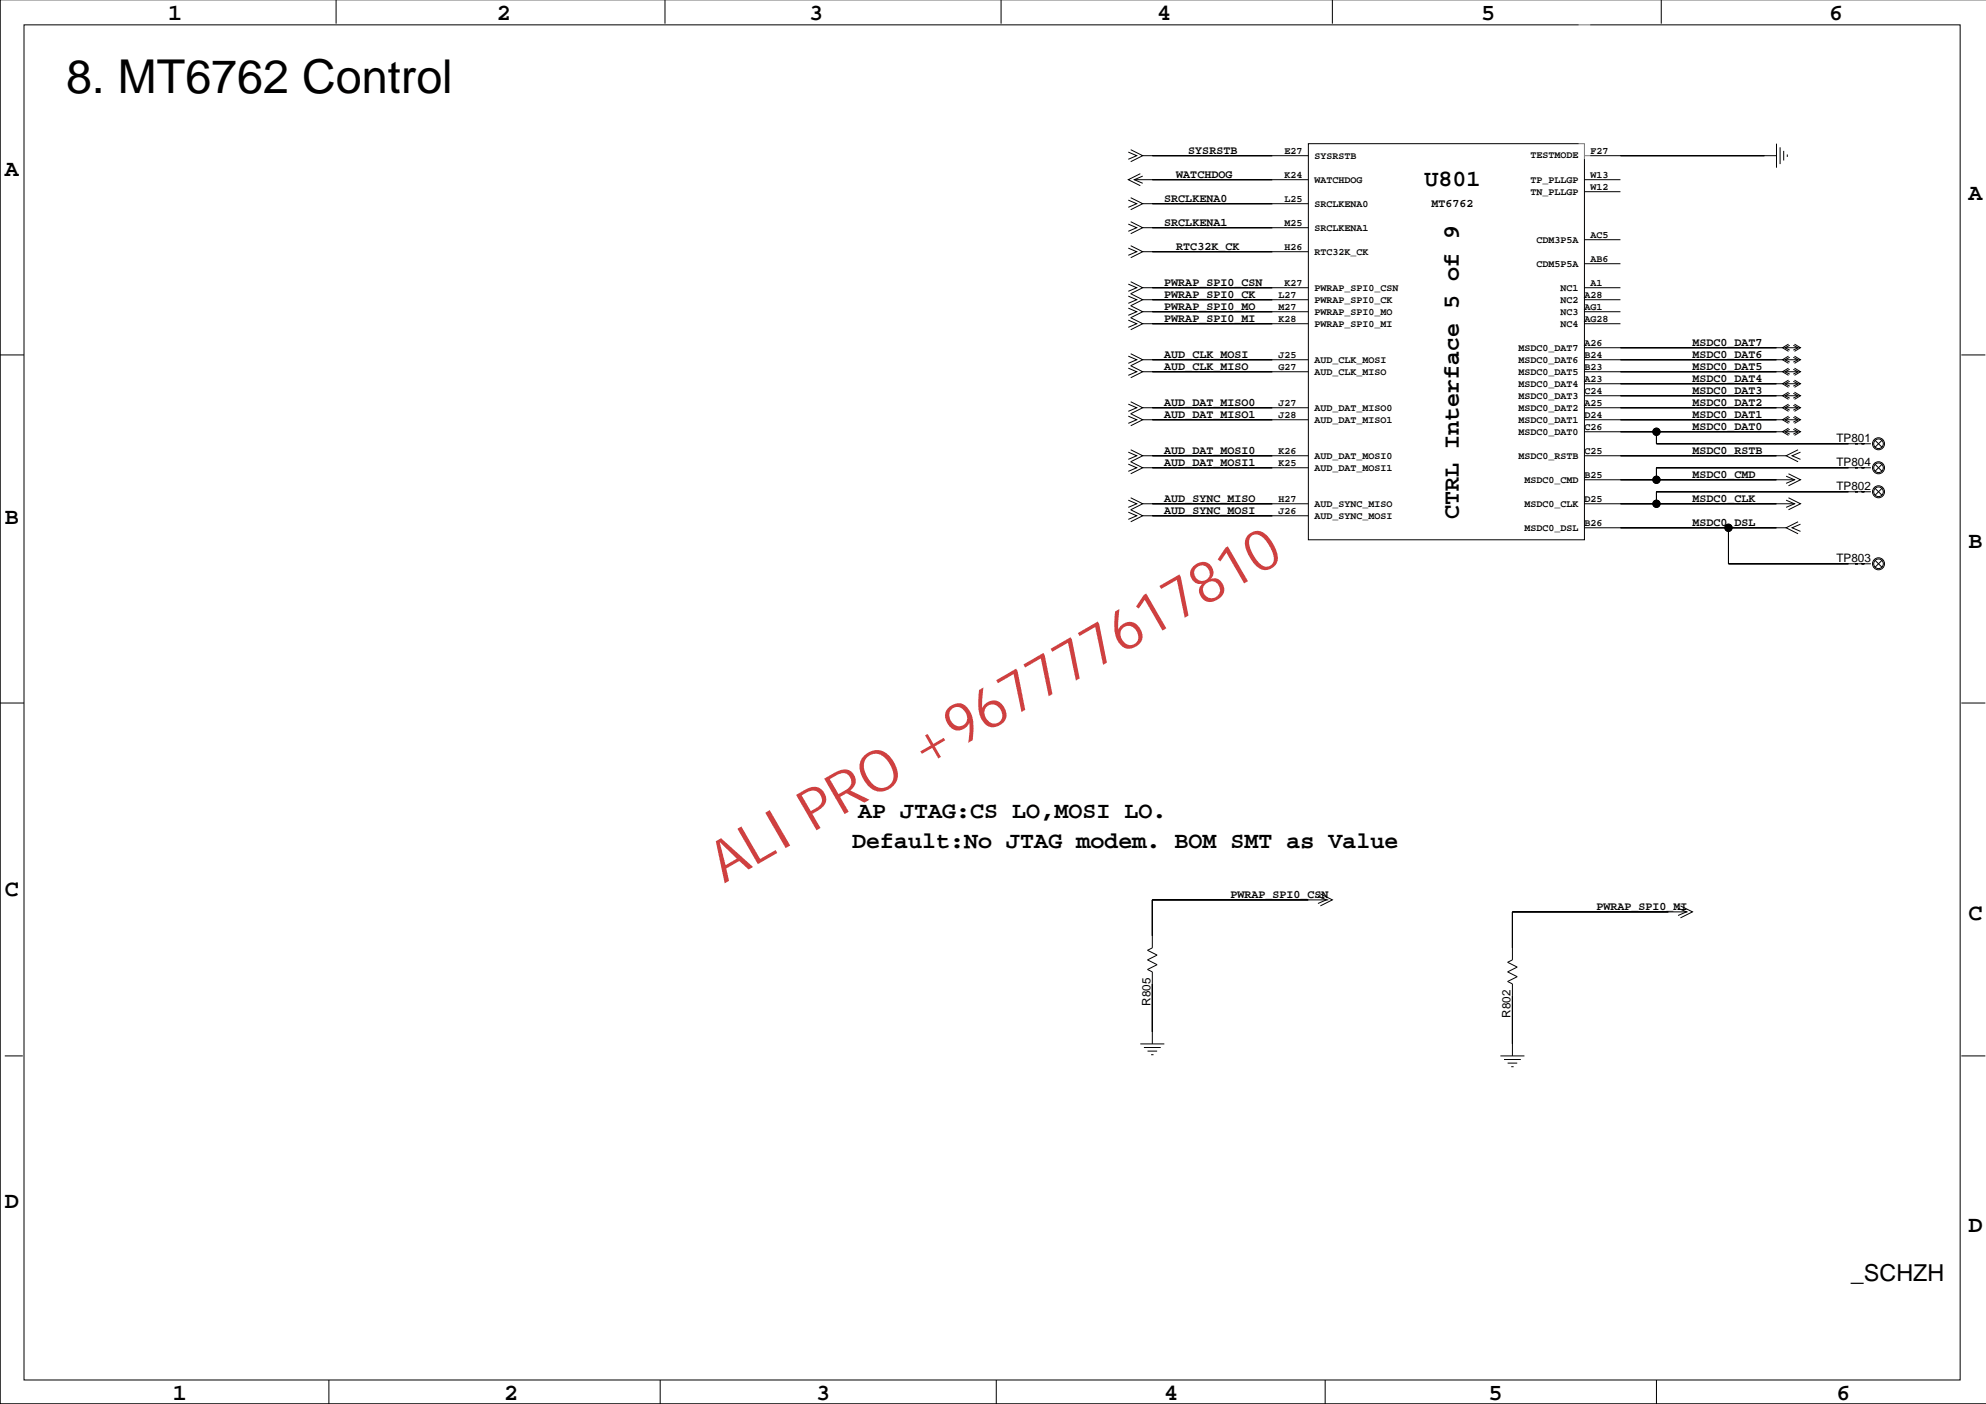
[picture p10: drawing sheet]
<svg xmlns="http://www.w3.org/2000/svg" width="420mm" height="297mm" viewBox="0 0 420 297" stroke-linecap="round" stroke-linejoin="round" font-family="sans-serif">
<g fill="none" stroke="#000" stroke-width=".21">
<path d="M0 -.1v297.1h420.2M71.1 -.1v5.1M140.7 -.1v5.1M211.8 -.1v5.1M281.9 -.1v5.1M351.5 -.1v5.1M5.1 5.3h409.6v286.7h-409.6zM238.7 32.2l1.8 .7-1.8 .8M239.2 31.7l2.6 1.2-2.6 1.3M240 38h36.8M241.2 36.7l-2.5 1.3 2.5 1.3M241.8 37.3l-1.8 .7 1.8 .8"/>
<path d="M241.8 32.9h35M276.8 30.4h58.4v83.8h-58.4zM335.2 32.9h40.6M335.2 38h7.6M375.8 30.4v5.1M376.6 31.2v3.5M377.4 31.9v2.1M378.1 32.7v.5M238.7 42.3l1.8 .8-1.8 .8M238.7 47.4l1.8 .8-1.8 .7M238.7 52.5l1.8 .8-1.8 .7M239.2 41.8l2.6 1.3-2.6 1.3"/>
<path d="M239.2 46.9l2.6 1.3-2.6 1.2M239.2 52l2.6 1.3-2.6 1.2M239.2 59.6l2.6 1.3-2.6 1.2 2.6 1.3-2.6 1.3 2.6 1.3-2.6 1.2 2.6 1.3-2.6 1.3M241.8 43.1h35M241.8 48.2h35M241.8 53.3h35M335.2 40.6h7.6M335.2 50.7h7.6M335.2 55.8h7.6M0 75.1h5.1M238.7 60.1l1.8 .8-1.8 .7M238.7 62.7l1.8 .7-1.8 .8"/>
<path d="M238.7 65.2l1.8 .8-1.8 .7M238.7 67.7l1.8 .8-1.8 .8M238.7 75.3l1.8 .8-1.8 .8M238.7 77.9l1.8 .7-1.8 .8M239.2 74.8l2.6 1.3-2.6 1.3 2.6 1.2-2.6 1.3M241.8 76.1h35M241.8 60.9h35M241.8 63.4h35M241.8 66h35M241.8 68.5h35M241.8 78.6h35M335.2 73.6h41.9"/>
<path d="M335.2 76.1h41.9M335.2 60.9h7.6M335.2 63.4h7.6M335.2 66h7.6M335.2 68.5h7.6M335.2 78.6h41.9M377.6 73.6h2.8M377.6 76.1h2.8M377.6 78.6h2.8M378.4 72.8l-1.3 .8 1.3 .7M378.4 75.3l-1.3 .8 1.3 .8M378.4 77.9l-1.3 .7 1.3 .8"/>
<path d="M378.6 73.1l-1 .5 1 .5M378.6 75.6l-1 .5 1 .5M378.6 78.1l-1 .5 1 .6M379.4 73.1l1 .5-1 .5M379.4 75.6l1 .5-1 .5M379.4 78.1l1 .5-1 .6M379.6 72.8l1.3 .8-1.3 .7M379.6 75.3l1.3 .8-1.3 .8M379.6 77.9l1.3 .7-1.3 .8M414.9 75.1h5.1M238.7 85.5l1.8 .8-1.8 .7M238.7 88l1.8 .8-1.8 .8"/>
<path d="M238.7 95.7l1.8 .7-1.8 .8M238.7 98.2l1.8 .8-1.8 .7M239.2 85l2.6 1.3-2.6 1.2 2.6 1.3-2.6 1.3M239.2 95.2l2.6 1.2-2.6 1.3 2.6 1.3-2.6 1.2M241.8 86.3h35M241.8 88.8h35M241.8 96.4h35M241.8 99h35M335.2 86.3h41.9M335.2 88.8h41.9M335.2 96.4h42.7M335.2 81.2h41.9"/>
<path d="M335.2 83.7h41.9M335.2 91.3h41.9M350.4 91.3v2.6h45.4M377.6 86.3h2.8M377.6 88.8h2.8M377.6 81.2h2.8M377.6 83.7h2.8M377.6 91.3h2.8M378.4 80.4l-1.3 .8 1.3 .7M378.4 83l-1.3 .7 1.3 .8M378.4 85.5l-1.3 .8 1.3 .7M378.4 88l-1.3 .8 1.3 .8"/>
<path d="M378.4 90.6l-1.3 .7 1.3 .8M378.6 80.7l-1 .5 1 .5M378.6 83.2l-1 .5 1 .5M378.6 85.8l-1 .5 1 .5M378.6 88.3l-1 .5 1 .5M378.6 90.8l-1 .5 1 .6M379.4 80.7l1 .5-1 .5M379.4 83.2l1 .5-1 .5M379.4 85.8l1 .5-1 .5M379.4 88.3l1 .5-1 .5M379.4 90.8l1 .5-1 .6M379.6 80.4l1.3 .8-1.3 .7"/>
<path d="M379.6 83l1.3 .7-1.3 .8M379.6 85.5l1.3 .8-1.3 .7M379.6 88l1.3 .8-1.3 .8M379.6 90.6l1.3 .7-1.3 .8M380.4 95.2l-2.5 1.2 2.5 1.3M380.9 95.7l-1.8 .7 1.8 .8M395.8 99h-45.4v2.5M396.1 96.4h.1M396.1 91.3h.1M396.7 98.2l1.5 1.5M396.7 93.1l1.5 1.5M398.2 98.2l-1.5 1.5"/>
<path d="M398.2 93.1l-1.5 1.5M238.7 105.8l1.8 .8-1.8 .7M238.7 108.4l1.8 .7-1.8 .8M239.2 105.3l2.6 1.3-2.6 1.3 2.6 1.2-2.6 1.3M241.8 106.6h35M241.8 109.1h35M335.2 106.6h44.4M335.2 101.5h44.4M335.2 111.7h42.7M365.7 111.7v7.6h30.1M377.9 105.8l1.7 .8-1.7 .7M377.9 100.7l1.7 .8-1.7 .8"/>
<path d="M378.4 105.3l2.5 1.3-2.5 1.3M378.4 100.2l2.5 1.3-2.5 1.3M380.4 110.4l-2.5 1.3 2.5 1.2M380.9 110.9l-1.8 .8 1.8 .7M395.8 104h-45.4v2.6M396.1 101.5h.1M396.1 116.7h.1M396.7 103.3l1.5 1.5M396.7 118.5l1.5 1.5M398.2 103.3l-1.5 1.5M398.2 118.5l-1.5 1.5M0 148.7h5.1"/>
<path d="M414.9 148.7h5.1M278.8 189.6l1.8 .8-1.8 .7M279.3 189.1l2.6 1.3-2.6 1.3M281 190.4h-37.2v10.1l-1 .5 2 1.1-2 1 2 1-2 1 1 .5v15.3M355 192.2l1.8 .7-1.8 .8M355.5 191.7l2.6 1.2-2.6 1.3M357 192.9h-37v10.2l-1 .5 2 1-2 1 2 1-2 1.1 1 .5v15.2M1 223.4h3.8M241.2 220.9h5.1M242 221.6h3.6M242.8 222.4h2M243.5 223.1h.5"/>
<path d="M317.4 223.4h5.1M318.2 224.2h3.5M319 224.9h2M319.7 225.7h.5M414.9 223.4h5.1M69.6 292v5M139.7 292v5M210.8 292v5M280.4 292v5M350.4 292v5"/>
<circle cx="350.4" cy="91.3" r=".76"/>
<circle cx="397.4" cy="99" r="1.02"/>
<circle cx="397.4" cy="93.9" r="1.02"/>
<circle cx="397.4" cy="93.9" r="1.27"/>
<circle cx="397.4" cy="99" r="1.27"/>
<circle cx="350.4" cy="101.5" r=".76"/>
<circle cx="350.4" cy="106.6" r=".76"/>
<circle cx="365.7" cy="111.7" r=".76"/>
<circle cx="397.4" cy="119.3" r="1.02"/>
<circle cx="397.4" cy="104" r="1.02"/>
<circle cx="397.4" cy="104" r="1.27"/>
<circle cx="397.4" cy="119.3" r="1.27"/>
</g>
<g fill="#000" stroke="#000" stroke-width=".21">
<path d="M243.8 38h25.4z" fill-rule="evenodd"/>
<path d="M243.8 32.9h25.4z" fill-rule="evenodd"/>
<path d="M342.8 32.9h30.5z" fill-rule="evenodd"/>
<path d="M243.8 48.2h25.4z" fill-rule="evenodd"/>
<path d="M243.8 53.3h25.4z" fill-rule="evenodd"/>
<path d="M243.8 43.1h25.4z" fill-rule="evenodd"/>
<path d="M243.8 68.5h25.4z" fill-rule="evenodd"/>
<path d="M243.8 60.9h25.4z" fill-rule="evenodd"/>
<path d="M243.8 76.1h25.4z" fill-rule="evenodd"/>
<path d="M243.8 78.6h25.4z" fill-rule="evenodd"/>
<path d="M243.8 66h25.4z" fill-rule="evenodd"/>
<path d="M243.8 63.4h25.4z" fill-rule="evenodd"/>
<path d="M342.8 73.6h33z" fill-rule="evenodd"/>
<path d="M342.8 76.1h33z" fill-rule="evenodd"/>
<path d="M342.8 78.6h33z" fill-rule="evenodd"/>
<path d="M243.8 86.3h25.4z" fill-rule="evenodd"/>
<path d="M243.8 88.8h25.4z" fill-rule="evenodd"/>
<path d="M243.8 99h25.4z" fill-rule="evenodd"/>
<path d="M243.8 96.4h25.4z" fill-rule="evenodd"/>
<path d="M350.4 91.3v2.6z" fill-rule="evenodd"/>
<path d="M342.8 91.3h7.6z" fill-rule="evenodd"/>
<path d="M350.4 99v2.5z" fill-rule="evenodd"/>
<path d="M342.8 96.4h33z" fill-rule="evenodd"/>
<path d="M342.8 81.2h33z" fill-rule="evenodd"/>
<path d="M342.8 83.7h33z" fill-rule="evenodd"/>
<path d="M342.8 86.3h33z" fill-rule="evenodd"/>
<path d="M342.8 88.8h33z" fill-rule="evenodd"/>
<path d="M350.4 91.3h25.4z" fill-rule="evenodd"/>
<path d="M350.4 93.9h40.7z" fill-rule="evenodd"/>
<path d="M350.4 99h40.7z" fill-rule="evenodd"/>
<path d="M243.8 106.6h25.4z" fill-rule="evenodd"/>
<path d="M243.8 109.1h25.4z" fill-rule="evenodd"/>
<path d="M350.4 104v2.6z" fill-rule="evenodd"/>
<path d="M342.8 106.6h7.6z" fill-rule="evenodd"/>
<path d="M342.8 101.5h7.6z" fill-rule="evenodd"/>
<path d="M365.7 111.7v7.6z" fill-rule="evenodd"/>
<path d="M342.8 111.7h22.9z" fill-rule="evenodd"/>
<path d="M365.7 111.7h10.1z" fill-rule="evenodd"/>
<path d="M350.4 106.6h25.4z" fill-rule="evenodd"/>
<path d="M350.4 101.5h25.4z" fill-rule="evenodd"/>
<path d="M365.7 119.3h25.4z" fill-rule="evenodd"/>
<path d="M350.4 104h40.7z" fill-rule="evenodd"/>
<path d="M243.8 190.4v7.6z" fill-rule="evenodd"/>
<path d="M243.8 190.4h33z" fill-rule="evenodd"/>
<path d="M320 192.9v7.6z" fill-rule="evenodd"/>
<path d="M320 192.9h33z" fill-rule="evenodd"/>
<path d="M243.8 208.2v10.1z" fill-rule="evenodd"/>
<path d="M320 210.7v10.2z" fill-rule="evenodd"/>
<circle cx="350.4" cy="91.3" r=".76"/>
<circle cx="350.4" cy="101.5" r=".76"/>
<circle cx="350.4" cy="106.6" r=".76"/>
<circle cx="365.7" cy="111.7" r=".76"/>
</g>
<path d="M334 3.4h2.4v30.3h-2.4z" fill="#fff"/>
<text font-size="12.2" fill="#bf0000" x="153.2" y="187" transform="rotate(-30 153.2 187)">ALI PRO +967777617810</text>
<text font-size="9.9" x="14" y="19.8">8. MT6762 Control</text>
<g font-size="4.9">
<text x="35.6" y="4.1">1</text>
<text x="105.1" y="4.1">2</text>
<text x="171.2" y="4.1">3</text>
<text x="244.8" y="4.1">4</text>
<text x="313.4" y="4.1">5</text>
<text x="387" y="4.1">6</text>
<text x="1" y="37.1">A</text>
<text x="301.3" y="39.4">U801</text>
<text x="416.5" y="42.2">A</text>
<text x="1" y="110.8">B</text>
<text x="308.7" y="109.8" transform="rotate(-90 308.7 109.8)">CTRL Interface 5 of 9</text>
<text x="416.5" y="115.9">B</text>
<text x="181.6" y="173">AP JTAG:CS LO,MOSI LO.</text>
<text x="180.3" y="179.3">Default:No JTAG modem. BOM SMT as Value</text>
<text x="1" y="189.5">C</text>
<text x="416.5" y="194.6">C</text>
<text x="1" y="255.5">D</text>
<text x="416.5" y="260.6">D</text>
<text x="391.6" y="270.9">_SCHZH</text>
<text x="36.6" y="296.2">1</text>
<text x="106.7" y="296.2">2</text>
<text x="172.7" y="296.2">3</text>
<text x="246.3" y="296.2">4</text>
<text x="314.9" y="296.2">5</text>
<text x="388.5" y="296.2">6</text>
</g>
<g font-size="2.5">
<text x="251.4" y="32.5">SYSRSTB</text>
<text x="248.9" y="37.6">WATCHDOG</text>
<text x="246.3" y="47.7">SRCLKENA1</text>
<text x="246.3" y="42.7">SRCLKENA0</text>
<text x="302.8" y="43.8">MT6762</text>
<text x="248.9" y="52.8">RTC32K_CK</text>
<text x="246.3" y="60.4">PWRAP_SPI0_CSN</text>
<text x="246.3" y="65.5">PWRAP_SPI0_MO</text>
<text x="246.3" y="63">PWRAP_SPI0_CK</text>
<text x="246.3" y="68.1">PWRAP_SPI0_MI</text>
<text x="246.3" y="75.7">AUD_CLK_MOSI</text>
<text x="358.1" y="73.1">MSDC0_DAT7</text>
<text x="358.1" y="75.7">MSDC0_DAT6</text>
<text x="246.3" y="78.2">AUD_CLK_MISO</text>
<text x="358.1" y="78.2">MSDC0_DAT5</text>
<text x="358.1" y="80.7">MSDC0_DAT4</text>
<text x="358.1" y="83.3">MSDC0_DAT3</text>
<text x="246.3" y="85.8">AUD_DAT_MISO0</text>
<text x="246.3" y="88.4">AUD_DAT_MISO1</text>
<text x="358.1" y="85.8">MSDC0_DAT2</text>
<text x="358.1" y="88.4">MSDC0_DAT1</text>
<text x="246.3" y="96">AUD_DAT_MOSI0</text>
<text x="358.1" y="96">MSDC0_RSTB</text>
<text x="358.1" y="90.9">MSDC0_DAT0</text>
<text x="388.5" y="93.4">TP801</text>
<text x="246.3" y="98.5">AUD_DAT_MOSI1</text>
<text x="358.1" y="101.1">MSDC0_CMD</text>
<text x="388.5" y="98.5">TP804</text>
<text x="246.3" y="106.1">AUD_SYNC_MISO</text>
<text x="358.1" y="106.1">MSDC0_CLK</text>
<text x="388.5" y="103.6">TP802</text>
<text x="246.3" y="108.7">AUD_SYNC_MOSI</text>
<text x="358.1" y="111.2">MSDC0_DSL</text>
<text x="388.5" y="118.8">TP803</text>
<text x="260.3" y="189.9">PWRAP_SPI0_CSN</text>
<text x="337.7" y="192.5">PWRAP_SPI0_MI</text>
<text x="243.4" y="212.8" transform="rotate(-90 243.4 212.8)">R805</text>
<text x="319.6" y="215.3" transform="rotate(-90 319.6 215.3)">R802</text>
</g>
<g font-size="2.1">
<text x="271.7" y="32.6">E27</text>
<text x="278.1" y="33.5">SYSRSTB</text>
<text x="323.8" y="33.5">TESTMODE</text>
<text x="336.5" y="32.6">F27</text>
<text x="271.7" y="37.6">K24</text>
<text x="278.1" y="38.6">WATCHDOG</text>
<text x="323.8" y="38.6">TP_PLLGP</text>
<text x="323.8" y="41.2">TN_PLLGP</text>
<text x="336.5" y="40.2">W12</text>
<text x="336.5" y="37.6">W13</text>
<text x="271.7" y="47.8">M25</text>
<text x="271.7" y="42.7">L25</text>
<text x="278.1" y="43.7">SRCLKENA0</text>
<text x="271.7" y="52.9">H26</text>
<text x="278.1" y="48.8">SRCLKENA1</text>
<text x="278.1" y="53.8">RTC32K_CK</text>
<text x="325" y="51.3">CDM3P5A</text>
<text x="336.5" y="50.3">AC5</text>
<text x="325" y="56.4">CDM5P5A</text>
<text x="336.5" y="55.4">AB6</text>
<text x="270.4" y="65.6">M27</text>
<text x="270.4" y="63">L27</text>
<text x="271.7" y="60.5">K27</text>
<text x="278.1" y="61.5">PWRAP_SPI0_CSN</text>
<text x="278.1" y="64">PWRAP_SPI0_CK</text>
<text x="330.1" y="61.5">NC1</text>
<text x="330.1" y="64">NC2</text>
<text x="335.2" y="65.6">AG1</text>
<text x="335.2" y="63">A28</text>
<text x="336.5" y="60.5">A1</text>
<text x="270.4" y="68.1">K28</text>
<text x="278.1" y="66.5">PWRAP_SPI0_MO</text>
<text x="278.1" y="69.1">PWRAP_SPI0_MI</text>
<text x="330.1" y="66.5">NC3</text>
<text x="330.1" y="69.1">NC4</text>
<text x="335.2" y="68.1">AG28</text>
<text x="270.4" y="75.7">J25</text>
<text x="278.1" y="76.7">AUD_CLK_MOSI</text>
<text x="321.2" y="74.2">MSDC0_DAT7</text>
<text x="321.2" y="76.7">MSDC0_DAT6</text>
<text x="335.2" y="75.7">B24</text>
<text x="335.2" y="73.2">A26</text>
<text x="270.4" y="78.3">G27</text>
<text x="278.1" y="79.2">AUD_CLK_MISO</text>
<text x="321.2" y="79.2">MSDC0_DAT5</text>
<text x="321.2" y="81.8">MSDC0_DAT4</text>
<text x="335.2" y="83.4">C24</text>
<text x="335.2" y="80.8">A23</text>
<text x="335.2" y="78.3">B23</text>
<text x="270.4" y="88.4">J28</text>
<text x="270.4" y="85.9">J27</text>
<text x="278.1" y="86.9">AUD_DAT_MISO0</text>
<text x="278.1" y="89.4">AUD_DAT_MISO1</text>
<text x="321.2" y="84.3">MSDC0_DAT3</text>
<text x="321.2" y="86.9">MSDC0_DAT2</text>
<text x="321.2" y="89.4">MSDC0_DAT1</text>
<text x="335.2" y="88.4">D24</text>
<text x="335.2" y="85.9">A25</text>
<text x="321.2" y="91.9">MSDC0_DAT0</text>
<text x="335.2" y="91">C26</text>
<text x="270.4" y="98.6">K25</text>
<text x="270.4" y="96">K26</text>
<text x="278.1" y="97">AUD_DAT_MOSI0</text>
<text x="278.1" y="99.6">AUD_DAT_MOSI1</text>
<text x="321.2" y="97">MSDC0_RSTB</text>
<text x="335.2" y="101.1">B25</text>
<text x="335.2" y="96">C25</text>
<text x="270.4" y="106.2">H27</text>
<text x="278.1" y="107.2">AUD_SYNC_MISO</text>
<text x="322.5" y="102.1">MSDC0_CMD</text>
<text x="322.5" y="107.2">MSDC0_CLK</text>
<text x="335.2" y="106.2">D25</text>
<text x="270.4" y="108.7">J26</text>
<text x="278.1" y="109.7">AUD_SYNC_MOSI</text>
<text x="322.5" y="112.3">MSDC0_DSL</text>
<text x="335.2" y="111.3">B26</text>
</g>
</svg>
